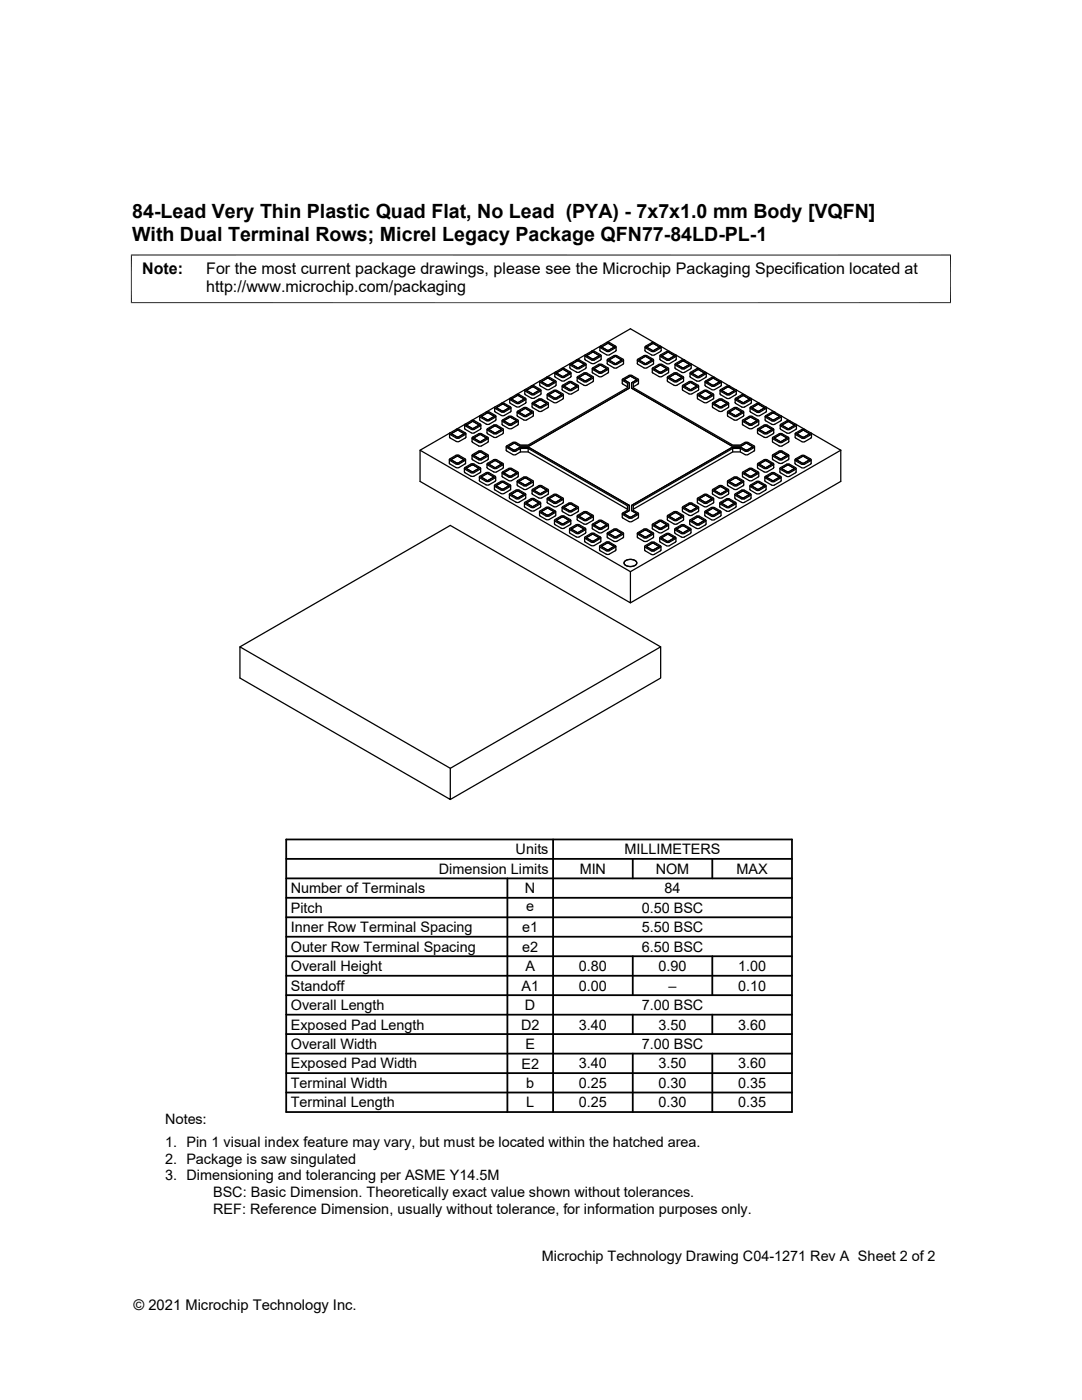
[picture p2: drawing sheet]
<svg xmlns="http://www.w3.org/2000/svg" width="216mm" height="279mm" viewBox="0 0 216 279" stroke-linecap="round" stroke-linejoin="round" font-family="sans-serif">
<g fill="none" stroke="#000" stroke-width=".25">
<path d="M101.7 79.6l.1 .9 1.2 .7M101.8 79.5l-.1 .1 .1 .2 1.2 .7M101.8 79.5l-1.8 1M102.1 79.6l1.2 .7M103 78.8l.5-.1 1.4 .9-1.4 .9h-.5M103.3 78.9l-1.2 .7M103.3 78.9l1.3 .7M104.6 79.6v.1M104.6 79.7l-1.3 .6M104.7 77.9v.7l.1 .2M104.8 78.8l1.2 .7M104.8 77.7l-.1 .2 .1 .2"/>
<path d="M104.9 79.6v.9l-1.4 .7h-.5M105.1 77.9l1.3 .7M105.1 77.9h.1M106 77l-4.2 2.5M106 77h.5l1.4 .8v.2l-1.5 .8h-.3l-1.3-.7M106 79.4h.6M106.4 77.2l-1.3 .7M106.4 77.2l1.2 .7-1.2 .7M107.7 76.2l.1 .8 1.4 .8h.3l1.4-.8 .1-.8M107.7 79.8l-1.1 .7M107.8 79.8h.1M107.8 76l-1.8 1"/>
<path d="M107.8 79.8l1.3 .7M107.9 77.9v.8l-1.3 .8M108.1 76.2l1.2 .7M109 75.3h.6M109.2 78.8v.7l.1 .1M109.3 75.4l-1.2 .8M109.3 75.5h.1M109.3 78.6l-.1 .2 .1 .2 1.2 .7M109.3 79.7l1.4 .7h.3l1.3-.7M109.4 75.4l1.2 .8M109.6 78.8l1.1 .7M109.6 75.3l1.4 .9-1.5 .9h-.4l-1.3-.8-.1-.1 .1-.2"/>
<path d="M110.5 79.6h.6M110.6 76.2l-1.3 .7M110.7 74.4l.1 .8 1.2 .8M110.7 78l-1.2 .7M110.7 78.1h.1M110.7 79.5h.1M110.8 74.3l-.1 .1 .1 .2 1.2 .7M110.8 78l1.3 .7M111.1 74.5l1.2 .7M111.1 74.4v.1M112 78.8l-1.2 .7M112 73.6l.5-.1 1.3 .8"/>
<path d="M112.2 77v.9l1.5 .8 .3-.1 1.4-.7v-.9M112.2 76.9l1.4-.8h.3l1.5 .9-1.3 .9-.4 .1-1.4-.8zM112.3 73.7l-1.2 .7M112.3 75.1h.1M112.3 78.6l.1 .2-.1 .2-1.2 .7M112.3 78.6l-1.3-.7h-.3l-1.4 .7M112.3 73.7h.1M112.4 73.7l1.2 .7M112.4 78.8v.7l-.1 .1M112.5 77l1.3-.7 1.3 .8-1.3 .7zM113.6 74.4v.1M113.6 74.5l-1.2 .7"/>
<path d="M113.7 72.7v.7l.1 .2M113.8 74.3l.1 .1-.1 .2-1.3 .7h-.5M113.8 73.6l1.4 .7h.3l1.3-.7M113.8 72.5l-6 3.5M113.8 72.5l-.1 .2 .1 .2 1.2 .7M113.9 74.4v.8l-1.4 .8h-.5M114.1 72.7l1.2-.7 1.3 .7-1.3 .7zM115 71.8l-1.2 .7M115 71.8h.5l1.4 .8-.1 .3-1.2 .7M115 73.6h.6M115.2 75.3v.8l1.5 .8h.3l1.3-.7 .1-.9M115.2 75.2l1.4-.8h.3l1.5 .9-1.3 .9h-.4l-1.4-.7z"/>
<path d="M115.5 75.4l1.2 .6M116.7 71l.1 .8 1.4 .8h.3l1.4-.8 .1-.8M116.7 74.6l-1.2 .7M116.8 74.6l1.2 .7M116.8 70.8l-1.8 1M116.9 72.7v.7l-.1 .2M117.1 71l1.2-.8 1.3 .8-1.3 .7zM118 70.1h.5l1.4 .7v.2l-1.3 .8-.4 .1-1.4-.8-.1-.1 .1-.2M118 70.1l-1.2 .7M118 75.4l-1.2 .6M118.2 73.6v.8l1.4 .8 .5-.1M118.3 73.8l1.3 .7 .5-.1"/>
<path d="M118.5 73.6l1.2 .7M118.6 73.6h.1M119.7 69.2l.1 .9 1.4 .8 .3-.1 1.4-.7v-.9M119.7 72.9l-1.2 .7M119.7 72.9h.1M119.7 74.3h.1M119.8 69.1l-1.8 1M119.8 72.9l1.3 .7M120.1 69.3l1.2 .7 1.3-.7M120.1 69.2h.1M120.1 72.7h-.6l-1.3 .7 .1 .3M120.1 72.7l1.2 .7v.3"/>
<path d="M121 68.4l-1.2 .7M121 68.4l4.8-2.8 4.8 2.8M121 73.6h.1M121 68.4l.5-.1 1.4 .8v.2l-1.3 .8-.4 .1-1.4-.8-.1-.2 .1-.1M121.1 73.6l-1.3 .7M121.2 71.9v.8l1.5 .8 .3-.1 1.4-.7v-.8M121.2 71.7l1.4-.7 .3-.1 1.5 1-1.3 .8-.4 .1-1.4-.8zM121.3 73.8l-1.2 .6M121.4 73.6l-.1 .8-1.2 .7M122.6 69.3h.1M122.6 69.2l-1.3-.7-1.2 .7M122.8 71.1l-1.3 .8 1.3 .7"/>
<path d="M122.9 71.1l1.2 .7-1.2 .8M124.2 75.8v.7l.1 .1M124.3 76.7l.9 .5M125.7 75.1l-1.2 .7 1.1 .6v1.1l-20.1 11.5h-1.8l-1.1-.5M125.8 75.1l1.2 .7M127 75.8h.1M127 75.8l-1 .6v1.1l20.1 11.5h1.8l1.1-.6 1.2 .8-1.2 .7-1.1-.6h-1.9l-20 11.6v1l1 .6M127.2 71.9v.8l1.4 .7h.5M127.3 75.6l.1 .2-.1 .2M127.3 76.7l-.9 .5M127.3 76l-.9 .5v.9l19.8 11.4h1.5l1-.5 .4-.1 1.5 1-1.5 .9h-.4l-1-.6M127.3 75.6l-1.4-.7h-.3l-1.3 .7-.1 .2 .1 .2 .9 .5v.9l-19.8 11.4h-1.6l-.9-.5-.4-.1-1.5 .9 .1 .2 1.4 .8h.3l1-.6v.7"/>
<path d="M127.4 75.8v.7l-.1 .1M127.5 71.9l1.3 .7M127.6 71.8v.1M128.7 69.3l.1 .8 1.4 .8 .4-.1 1.3-.7v-.8M128.8 71.1l-1.3 .7M128.8 71.1l1.2 .7-1.2 .8M129.1 71h-.5l-1.4 .9 1.4 .8h.5M129.1 71l1.3 .9-1.3 .8M130.2 73.6v.8l1.5 .8h.3l1.4-.8v-.8M130.4 71.9l-.1 .8-1.2 .7M130.5 73.6l1.2 .7M130.6 68.4h-.5l-1.3 .8-.1 .1 1.3 .8 .4 .1 1.4-.8 .1-.1-.1-.2"/>
<path d="M130.6 68.4l1.2 .7M131.6 69.3h.1M131.6 69.2l-1.3-.7-1.2 .8 1.2 .7 1.3-.7M131.7 71v.8l1.5 .8h.3l1.4-.8v-.8M131.7 72.9l-1.2 .7M131.7 72.9h.1M131.7 74.3h.1M131.8 69.1l1.8 1M131.8 72.9l1.2 .7M133 73.6l-1.2 .7M133.2 75.3v.8l1.5 .8h.3l1.3-.8 .1-.8M133.2 75.2l1.4-.8h.3l1.5 .9-1.3 .9h-.4l-1.4-.7z"/>
<path d="M133.3 73.7l.1-.3-1.4-.7h-.3l-1.5 .7 .1 .3M133.3 73.8l-1.4 .7h-.3l-1.3-.7M133.3 70.3l-1.3 .7 1.4 .7M133.4 70.3l1.2 .7-1.2 .7M133.6 70.1h-.5l-1.4 .8v.2l1.3 .8h.4l1.4-.7 .1-.2-.1-.2M133.6 70.1l1.2 .7M134.7 72.7v.9l1.4 .7h.4l1.3-.7M134.8 70.8l6 3.5M135.1 72.7h.1M135.1 72.8l1.1 .6M136 75.3l-1.2-.7-1.3 .7M136 75.4l-1.2 .7-1.3-.7"/>
<path d="M136.2 77v.9l1.5 .8 .3-.1 1.3-.7 .1-.9M136.2 76.9l1.4-.8h.3l1.5 .9-1.3 .9-.4 .1-1.4-.8zM136.2 72l-1.1 .7M136.3 72l1.3 .7M136.5 77l1.3-.7 1.2 .8-1.2 .7zM136.6 71.9l-.5-.1-1.4 .8v.2l1.5 .9 .3-.1 1.3-.7M137.6 72.8l-1.3 .6M137.5 72.7h.1M137.7 74.5l.1 .8 1.3 .8 .5-.1M137.8 72.6l.1 .1-.1 .2M137.9 72.7v.8l-.1 .1M138 74.5l1.3 .7"/>
<path d="M138.1 74.4v.1M139.1 78.8v.7l.2 .1M139.3 78.6l-.2 .2 .2 .2 1.2 .7M139.3 79.7l1.4 .7h.3l1.3-.7M139.3 73.7l-1.3 .7M139.4 73.7l1.2 .7M139.5 78.8l1.2 .7M139.6 73.6h-.5l-1.4 .9 1.4 .9 .5-.1M140.5 79.6h.6M140.5 74.4v.1M140.6 74.5l-1.2 .7M140.7 76.2v.8l1.5 .8h.3l1.4-.8v-.8"/>
<path d="M140.7 78l-1.2 .7M140.7 78.1h.1M140.7 79.5h.1M140.8 74.3l.1 .2-.1 .1-1.2 .7M140.8 74.3l4.8 2.8M140.8 78l1.2 .7M140.9 74.5v.8l-1.3 .7M142 78.8l-1.2 .7M142.2 75.5l-1.2 .7 1.2 .7M142.3 75.5l1.3 .7-1.3 .7M142.3 78.6l-1.3-.7h-.3l-1.4 .7M142.3 78.6l.1 .2-.1 .2-1.2 .7"/>
<path d="M142.4 78.8v.7l-.1 .1M142.6 75.3h-.5l-1.4 .8v.2l1.3 .8h.4l1.4-.7 .1-.2-.1-.2M143.7 77.9v.8l1.5 .8h.3l1.4-.8v-.8M143.7 79.8l-1.2 .7M143.7 79.8h.1M143.8 78.1l1.4 .7h.3l1.3-.7M143.8 79.8l1.2 .7M144 78l1.2 .7M144.1 77.9h.1M145.2 77.2l-1.2 .7M145.3 77.2h.1M145.3 78.6h.1"/>
<path d="M145.4 77.2l1.1 .7M145.6 77.1h-.6l-1.3 .7 .1 .3M145.6 77.1l1.2 .6M146.6 78l-1.2 .7M146.7 79.7v.8l1.5 .8h.3l1.4-.8v-.8M146.8 77.7l.1 .2-.1 .2M146.8 77.7l7.8 4.6M147 79.7l1.3 .7 1.2-.7M148 78.8l-1.3 .9 1.4 .9h.4l1.3-.8 .1-.1-.1-.2M148 78.8h.6M148.3 78.9l-1.2 .8M148.3 79h.1"/>
<path d="M148.4 78.9l1.1 .8M83.8 89.9l42 24.2M89.7 91.7v.9l1.5 .8 .3-.1 1.3-.7 .1-.9M89.7 86.6l.1 .8 1.4 .8 .3-.1 1.4-.7 .1-.8M89.7 91.6l1.4-.8h.3l1.5 .9-1.3 .9-.4 .1-1.4-.8zM89.8 86.4l-6 3.5v6.2l42 24.2v-6.2l42-24.2M90 91.7l1.3-.7 1.2 .7M90 91.7h.1M90.1 86.5h.1M90.1 86.6l1.2 .7 1.3-.7M90.1 86.5l1.3-.7 1.2 .7M91 85.7l.5-.1 1.4 .8v.2l-1.3 .8-.4 .1-1.4-.8-.1-.1 .1-.2"/>
<path d="M91 85.7l-1.2 .7M92.5 91.8l-1.2 .7-1.3-.7M92.5 91.8h.1M92.6 86.6h.1M92.7 93.5v.8l1.5 .8h.3l1.3-.8 .1-.8M92.7 84.8l.1 .8 1.4 .8h.4l1.2-.7 .1-.9M92.7 93.3l1.4-.7 .3-.1 1.5 1-1.3 .8-.4 .1-1.4-.8zM92.8 84.6l-1.8 1.1M93 93.4l1.3-.7 1.2 .8-1.2 .7zM93.1 84.8l1.3-.7 1.2 .8-1.3 .7zM94 83.9l-1.2 .7M94 83.9h.6l1.3 .8v.2l-1.3 .8h-.4l-1.4-.7-.1-.2 .1-.2"/>
<path d="M94.2 90.9v.7l.1 .2M94.2 87.4v.8l.1 .1M94.3 87.2l1.3-.7h.3l1.5 .9-1.5 .9h-.3l-1.3-.7M94.3 90.7l1.3-.7h.3l1.5 .9-1.5 .9h-.3l-1.3-.7M94.3 87.2l-.1 .2 .1 .2M94.3 90.7l-.1 .2 .1 .2M94.6 90.9h.1M94.6 87.5l1.2 .6M94.6 87.4h.1M95.7 95.2v.8l1.4 .8h.4l1.3-.7 .1-.2M95.7 95.1l1.4-.8h.3l1.5 .9-1.3 .9h-.4l-1.4-.7zM95.7 83.1l.1 .8 1.4 .8 .4-.1 1.3-.7 .1-.8"/>
<path d="M95.8 86.7l-1.2 .7M95.8 90.2l-1.2 .7 1.2 .7M95.8 82.9l-1.8 1M95.9 86.7l1.2 .7-1.2 .8M95.9 90.2l1.1 .7M96 95.2l1.3-.7 1.2 .7-1.3 .7zM96.1 83.1l1.3-.7 1.2 .7-1.3 .7zM97 82.2l-1.2 .7M97 82.2h.6l1.3 .8v.1l-1.3 .8-.4 .1-1.4-.7-.1-.2 .1-.2M97 90.9l-1.1 .7M97 90.9h.1M97.2 92.6v.8l1.5 .8h.3l1.3-.7 .1-.2v-.7"/>
<path d="M97.2 85.7v.8l1.5 .8h.3l1.3-.7 .1-.2v-.7M97.2 85.6l1.4-.8h.3l1.5 .9-1.3 .9h-.4l-1.4-.7zM97.2 92.5l1.4-.8h.3l1.5 .9-1.3 .9h-.4l-1.4-.7zM97.4 90.9v.8l-1.3 .8h-.5l-1.3-.7M97.4 87.4v.8l-1.4 .8h-.4l-1.3-.7M97.6 85.7h.1M97.6 85.7l1.1 .7M98.7 96.9v.8l1.5 .9 .3-.1 1.3-.8 .1-.8M98.7 81.4l.1 .8 1.4 .8h.3l1.4-.8 .1-.8M98.7 91.9l-1.2 .7 1.2 .7M98.7 85l-1.1 .7M98.8 91.9l1.3 .7-1.3 .7"/>
<path d="M98.8 85l1.3 .7M98.8 97.1l1.4 .8 .3-.1 1.3-.7M98.8 81.2l-.1 .2 .1 .1 1.4 .8h.3l1.3-.8 .2-.1-.2-.2M98.9 95.2v.7M99 96.9h.1M99 96.9l1.3-.7 1.2 .7M99 97l1.2 .7M99.1 81.3h.1M99.1 81.4l1.3 .7M100 80.5h.5l1.3 .7M100 80.5l-3 1.7M100.1 85.7l-1.3 .7"/>
<path d="M100.1 85.7h.1M100.2 94.4v.8l1.5 .8 .3-.1 1.4-.7v-.8M100.2 84v.8l1.3 .7M100.2 97.6h.1M100.2 83.8l1.4-.7 .3-.1 1.5 1-1.3 .8-.4 .1-1.4-.8zM100.2 94.2l1.4-.7 .3-.1 1.5 1-1.3 .8-.4 .1-1.4-.8zM100.3 80.6l-1.2 .7M100.3 80.6h.1M100.4 80.6l1.2 .7M100.5 94.3l1.4-.7 1.2 .7-1.2 .8-1.4-.7M100.6 83.9v.1M100.6 94.3v.1"/>
<path d="M101 89.2l.1 .8 1.3 .8h.4l1-.6h1.6l19.8 11.4M101.5 85.5h.6M101.5 97l-1.2 .7M101.5 96.9h.1M101.6 81.4l-1.2 .7M101.6 81.4h.1M101.6 98.7l.1 .8 1.5 .8h.3l1.3-.8 .1-.8M101.8 97.1v-.3l-1.2-.7-.4-.1-1.5 .8 .1 .3M102 98.7l1.3 .7 1.2-.7M102.6 88.4l-1.2 .8 1.2 .7M102.6 89.9l1.1-.6h1.8l20.1 11.6v1l-1.1 .7 1.2 .7M103 97.8h.6"/>
<path d="M103 97.8l-1.4 .9 1.6 .9 .4-.1 1.3-.8-1.3-.9M103 83.9l-1.2 .8-1.3-.7M103.1 83.9l-1.3-.7-1.3 .7M103.2 96.1l.1 .8 1.4 .8h.3l1.4-.8v-.8M103.2 82.2l.1 .9 1.4 .8 .3-.1 1.4-.7v-.9M103.2 98h.1M103.2 97.9l-1.2 .8M103.3 82.1l1.3-.8h.3l1.5 .9-1.3 .9-.4 .1-1.4-.8zM103.3 95.9l1.3-.7h.3l1.5 .9-1.3 .8-.4 .1-1.4-.8zM103.3 97.9l1.2 .8M103.4 84v.8l-1.3 .7M103.6 96.1h.1"/>
<path d="M103.5 82.2l1.3-.7 1.3 .8-1.3 .7zM103.5 96.1l1.3 .7 1.2-.7M103.8 89.5h1.6v.7M105.4 89.5l19.8 11.4v.9l-1 .7 1.3 .9M106 96.1l-1.2-.7-1.3 .7M106 96.1h.1M106.2 97.8v.8l1.5 .8h.3l1.4-.8v-.8M106.2 80.5v.8l1.5 .8h.3l1.4-.8v-.8M106.2 99.7l-1.2 .7 1.2 .7M106.2 99.7l1.3 .7M106.2 80.4l1.4-.8h.3l1.5 .9-1.3 .9h-.4l-1.4-.7zM106.2 97.7l1.4-.8h.3l1.5 .9-1.3 .9h-.4l-1.4-.7z"/>
<path d="M106.6 97.9l1.2 .7 1.3-.7M106.6 80.5l1.1 .7M107.8 81.2h.1M109.1 97.8l-1.3-.7-1.2 .7M109.1 80.5l-1.3 .7M109.2 99.5v.9l1.5 .8 .3-.1 1.4-.7v-.9M109.2 99.4l1.4-.8h.3l1.5 .9-1.3 .9-.4 .1-1.4-.8zM109.5 99.5l1.3-.7 1.3 .8-1.3 .7zM139.1 99.5l.1 .9 1.5 .8 .3-.1 1.3-.7 .1-.9M139.2 99.4l1.4-.8h.3l1.5 .9-1.3 .9-.4 .1-1.4-.8zM139.5 99.5l1.3-.7 1.2 .8-1.2 .7zM142.2 80.5v.8l1.5 .8h.3l1.3-.8 .1-.8"/>
<path d="M142.2 97.8v.8l1.5 .8h.4l1.2-.8 .1-.8M142.2 80.4l1.4-.8h.3l1.5 .9-1.3 .9h-.4l-1.4-.7zM142.2 97.7l1.4-.8h.3l1.5 .9-1.3 .9h-.4l-1.4-.7zM142.5 80.5l1.2 .7M142.5 97.9l1.2 .6M143.7 97.1l-1.2 .7M143.7 81.2h.1M143.7 97.1l1.3 .7M145 97.9l-1.3 .6M145 80.5l-1.2 .7M145.2 82.2v.9l1.5 .8 .3-.1 1.3-.7 .1-.9M145.2 96.1v.8l1.5 .8h.3l1.3-.8 .1-.8"/>
<path d="M145.2 82.1l1.4-.8h.3l1.5 .9-1.3 .9-.4 .1-1.4-.8zM145.2 95.9l1.4-.7h.3l1.5 .9-1.3 .8-.4 .1-1.4-.8zM145.3 99.7l-1.3 .7M145.3 99.7l1.2 .7M145.5 96.1h.1M145.5 82.2l1.2-.7 1.3 .7-1.2 .8-1.3-.7M145.5 96.1l1.2 .7 1.3-.7M145.5 82.2v.1M146.2 89.5h1.5v.7M146.2 90.2v-.7l-19.8 11.4v.9l.9 .6M146.6 98.7l.1 .8 1.4 .8h.4l1.3-.8 .1-.8M146.7 98.6l1.3-.8h.4l1.5 .9-1.4 .8-.4 .1-1.4-.7z"/>
<path d="M147 98.7l1.3-.7 1.2 .7-1.3 .7zM148 96.1l-1.3-.7-1.2 .7M148 96.1h.1M148.1 84l.1 .8 1.3 .7M148.1 94.4l.1 .8 1.4 .7h.4l1.3-.7M148.5 83.9l1.2 .8M149.5 85.5h.6M149.6 97l.1 .8 1.4 .8 .5-.1 1.2-.7 .1-.8M149.7 81.4v.8l1.3 .8M149.7 96.8l1.3-.7 .3-.1 1.6 1-1.4 .8-.4 .1-1.3-.8zM149.7 93.6l-1.2 .8 1.2 .7M149.7 83.2l-1.2 .7"/>
<path d="M149.7 83.2l1.3 .7M149.7 93.6l1.3 .7-1.3 .8M150 96.9l1.3-.7 1.2 .8-1.3 .7zM150 81.4l1.3-.8 1.3 .8-1.3 .7zM150.6 89.2l-.1 .8-1.3 .8h-.5l-1-.6h-1.5l-19.8 11.4M151 83.9l-1.3 .8M151 82.9h.6M151.2 92.6v.8l1.3 .8h.6M151.2 85.7v.7l.1 .2 1.2 .7 .6-.1M151.3 83.8l.1 .2-.1 .1M151.3 94.2l.1 .2-.1 .1M151.3 83.8l-1.3-.7-.3-.1-1.6 1 1.6 .9h.3l1.3-.8"/>
<path d="M151.3 94.2l-1.3-.7-.3-.1-1.6 1 1.6 .9h.3l1.3-.8M151.3 84.8l-1.2 .7M151.4 84v.7l-.1 .1M151.4 94.4v.7l-.1 .1M151.5 85.7l1.3 .7M151.5 92.6l1.3 .7M151.5 85.7h.1M151.5 92.6h.1M151.6 80.5h-.5l-1.4 .8v.1l1.3 .9h.4l1.4-.7 .1-.2-.1-.2M152.6 95.2l.1 .9 1.4 .8 .4-.1 1.3-.7 .1-.9M152.7 95.1l1.3-.8h.3l1.6 .9-1.4 .9-.4 .1-1.4-.8zM152.7 83.1v.8l1.5 .8h.3l1.4-.8v-.8"/>
<path d="M152.8 85l-1.3 .7M152.8 91.9l-1.3 .7M152.8 85l1.2 .7M152.8 91.9l1.2 .7M152.9 81.4v.8l-1.3 .8M153 95.2h.1M153 95.2l1.3-.7 1.2 .7M153 95.3l1.2 .7 1.3-.7M153 83.1l1.3-.7 1.3 .7M153.1 84.8h-.6l-1.3 .9 1.3 .9h.6M153.1 91.8l-.6-.1-1.3 .9 1.3 .9h.6M153.1 84.8l1.3 .9-1.3 .9"/>
<path d="M153.1 91.8l1.3 .8-1.3 .9M154 92.6h.1M154 85.7l-1.2 .7M154 92.6l-1.2 .7M154 85.7h.1M154.1 87.4l.1 .8 1.5 .8h.3l1.3-.8 .1-.8M154.1 90.9l.1 .8 1.5 .8h.4l1.2-.8 .1-.8M154.2 87.3l1.4-.8h.3l1.5 .9-1.3 .9h-.4l-1.4-.7zM154.2 90.8l1.4-.8h.3l1.5 .9-1.3 .9h-.4l-1.4-.7zM154.4 92.6l-.1 .8-1.2 .8M154.4 85.7l-.1 .8-1.2 .7M154.5 90.9h.1"/>
<path d="M154.5 90.9l1.3 .7M154.6 82.3h-.6l-1.3 .7v.2l1.3 .8 .4 .1 1.4-.8 .1-.2-.1-.1M154.6 82.3l1.2 .7M155.5 95.2h.1M155.5 83.1l-1.2 .8-1.2-.8M155.6 93.5l.1 .8 1.4 .8h.4l1.3-.8 .1-.8M155.7 93.4l1.3-.8h.4l1.5 .9-1.4 .9h-.4l-1.4-.7zM155.7 84.9v.8l1.5 .8 .3-.1 1.4-.7v-.8M155.8 83l1.8 1M155.8 84.7l-.1 .2 .1 .1 1.4 .8 .3-.1 1.3-.7 .1-.1-.1-.2M155.8 86.7l-1.3 .7 1.3 .7M155.8 90.2l-1.3 .7"/>
<path d="M155.8 86.7l1.2 .7-1.2 .8M155.8 90.2l1.2 .7M156 93.5l1.3-.7 1.2 .7-1.3 .7zM156 84.9l1.2 .7M156.1 84.8h.1M157 90.9l-1.2 .7M157 90.9h.1M157.2 85.6h.1M157.2 84.1l-1.2 .7M157.2 84.1h.1M157.4 84.1l1.1 .7M157.6 84l-.5-.1-1.3 .8"/>
<path d="M157.6 84l10.2 5.9M158.5 84.9l-1.1 .7M158.5 84.9h.1M158.6 91.8l.1 .8 1.4 .8h.3l1.4-.8 .1-.8M158.7 86.6v.8l1.5 .8h.3l1.3-.8 .1-.8M158.7 91.6l1.3-.7 .3-.1 1.6 1-1.4 .8-.4 .1-1.4-.8-.1-.1zM159 91.7l1.3-.7 1.2 .8-1.3 .7zM159 86.6l1.3-.7 1.2 .7-1.2 .7zM160.6 85.7h-.6l-1.3 .7v.2l1.3 .8 .4 .1 1.4-.7 .1-.2-.1-.2M167.8 89.9v6.2l-42 24.2M104.6 100.4l.1 .8 1.3 .8M106 101.9h.6"/>
<path d="M107.5 100.4h.1M107.5 100.4l-1.3 .7M107.7 102.1v.7l.1 .2M107.8 100.2l.1 .2-.1 .2M107.8 101.3l-1.2 .7M107.8 103l1.3 .7h.5M107.8 100.2l-1.3-.7h-.3l-1.6 .9 1.6 .9h.3l1.3-.7M107.9 100.4v.7l-.1 .2M108 102.2l1.2 .6M108 102.1v.1M109 103h.6M109.2 102.8h.1"/>
<path d="M109.3 101.4l-1.3 .7M109.3 101.4l1.2 .7M109.6 101.3l-.5-.1-1.4 .9 .1 .2 1.2 .7M109.6 101.3l1.3 .8-1.3 .9M110.5 102.1v.1M110.5 102.2l-1.2 .6M110.6 103.9l.1 .8 1.5 .8h.3l1.3-.8 .1-.8M110.8 103l-1.2 .7M110.9 102.1v.7l-.1 .2M111 103.8l1.2 .8M112.2 101.3v.8l1.5 .8h.3l1.4-.8v-.8M112.2 103.1h.1"/>
<path d="M112.2 101.2l1.4-.8h.3l1.5 .9-1.3 .8-.4 .1-1.4-.7zM112.2 104.6h.1M112.2 103.1l-1.2 .7M112.3 103.1l1.2 .7M112.5 101.3l1.2 .7M113.5 103.8l-1.2 .8M113.6 105.6l.1 .8 1.5 .8h.3l1.3-.8 .1-.8M113.7 100.5l-1.2 .7M113.7 100.6h.1M113.7 102h.1M113.8 103.7l-1.3-.7-.3-.1-1.4 .8M113.8 103.7l.1 .2-.1 .1-1.4 .8h-.3l-1.3-.8-.2-.1 .2-.2"/>
<path d="M113.9 100.5l1.1 .7M115 104.7l-1.4 .9 1.6 .9 .4-.1 1.3-.8-1.3-.9M115 104.7h.6M115 101.3l-1.1 .7M115.2 103v.8l1.5 .8h.3l1.3-.7 .1-.9M115.5 103l1.2 .7M116.5 105.6h.1M116.5 102.1l-1.3 .8 .1 .3M116.5 102.2h.6M116.5 105.6l-1.2-.7-1.3 .7 1.3 .7 1.2-.7M116.6 107.3l.1 .8 1.3 .8M116.7 107.2l1.3-.8h.4l1.5 .9-1.3 .9h-.4l-1.4-.7z"/>
<path d="M116.7 102.3l-1.2 .7M116.8 103.7h.1M116.8 102.3h.1M116.8 102.3l1.2 .7M117.1 102.1l1.2 .8v.3M118 108.9h.6M118 103l-1.2 .7M118.2 104.7v.9l1.4 .7h.5M118.3 106.6l-1.3 .7 1.3 .7M118.3 103.2l-1.4 .7h-.3l-1.3-.7M118.3 106.6l1.2 .7-1.2 .7M118.6 104.7v.1"/>
<path d="M119.6 109.1l.1 .8 1.5 .8 .3-.1 1.3-.7 .1-.8M119.7 108.9l1.4-.8h.3l1.5 1-1.3 .8-.4 .1-1.4-.8zM119.9 107.3l-.1 .8-1.2 .8M120 109h.1M120.1 103.9l-.5-.1-1.4 .9 1.4 .9h.5M120.1 103.9l1.3 .8-1.3 .9M121 104.7v.1M121.1 104.7l-1.3-.7-1.3 .7M121.1 104.8l-1.3 .7-1.3-.7M121.2 106.5v.8l1.3 .7M121.2 106.3l1.4-.7 .3-.1 1.5 1-1.3 .8-.4 .1-1.4-.8zM121.4 104.7l-.1 .9-1.2 .7"/>
<path d="M121.5 106.4l1.3 .8M122.5 108h.6M122.5 109.1l-1.2 .7-1.3-.7M122.5 109l-1.3-.7-1.2 .7M122.5 109.1h.1M122.8 105.7l-1.3 .7M122.9 105.7l1.1 .7M124 106.4l-1.1 .8M124.2 102.5v.8l.1 .1M124.3 103.4l1.4 .7h.3l1.3-.7M124.4 106.5v.8l-1.3 .7M124.7 112a1.75 1.75 0 0 1 2.3 .2 1.1 1.1 0 0 1-1.5 .9 .76 .76 0 0 1-.9-1z"/>
<path d="M125.5 103.4h.6M125.8 103.2h.1M127 102.5v.1M127 102.6l-1.2 .7M127.2 106.5v.8l1.3 .7M127.3 102.4l.1 .1-.1 .2M127.3 102.7l-1.2 .7M127.4 102.5v.8l-.1 .1M127.5 106.5l1.3 .7M127.6 106.4v.1M128.5 108h.6M128.6 109.1l.1 .8 1.5 .8h.3l1.3-.8 .1-.8"/>
<path d="M128.8 105.7l-1.3 .7M128.8 105.7l1.2 .7M129 109.1l1.3-.7 1.2 .7-1.3 .7zM129.1 105.6h-.5l-1.4 .9 1.4 .9 .5-.1M129.1 105.6l1.3 .9-1.3 .8M130 108.2h.6M130 106.4l-1.2 .8M130.2 104.7v.9l1.5 .8 .3-.1 1.3-.7 .1-.9M130.2 104.6l1.4-.8h.3l1.5 .9-1.3 .9-.4 .1-1.4-.8zM130.4 106.5l-.1 .8-1.2 .7M130.5 104.7l1.3-.7 1.3 .8-1.3 .7zM130.6 108.2l1.3 .9-1.5 .9-.4-.1-1.4-.8 1.4-.9"/>
<path d="M131.6 107.4l.1 .8 1.2 .7M131.8 107.2l-.2 .2 .2 .1 1.1 .7M132 107.3l1.2 .8M132.9 106.5l-1.1 .7M133 106.5l.5-.1 1.2 .8M133.2 103v.8l1.5 .8h.3l1.3-.8 .1-.8M133.2 106.6l-1.2 .7M133.2 106.6h.1M133.2 108.1h.1M133.3 106.6l1.2 .7M133.5 103l1.2 .7M134.5 102.1l-1.3 .8 .1 .3"/>
<path d="M134.5 107.3v.1M134.5 102.2h.6M134.5 107.4l-1.2 .7M134.6 105.6v.7l.2 .2M134.7 102.3l-1.2 .7M134.7 103.7h.1M134.7 105.5l1.3-.8h.4l1.4 .8v.3l-1.3 .7M134.7 107.2l.2 .2-.2 .1-1.1 .7h-.6M134.7 105.8l1.3 .7M134.7 102.3h.1M134.8 105.5l-.2 .1 .2 .2M134.8 102.3l1.2 .7"/>
<path d="M134.9 107.4l-.1 .8-1.3 .7h-.5M135 105.6l1.2 .7M135 105.6h.1M135.1 102.1l1.2 .8v.3M136 106.5h.5M136 103l-1.2 .7M136.2 101.3v.8l1.5 .8h.3l1.3-.8 .1-.8M136.2 106.3h.1M136.3 101.1l1.3-.7h.3l1.5 .9-1.3 .8-.4 .1-1.4-.7-.1-.2zM136.3 103.2l-1.4 .7h-.3l-1.3-.7M136.3 104.9l-1.3 .7M136.3 104.9l1.2 .7"/>
<path d="M136.5 101.3l1.2 .7M137.5 105.6l-1.2 .7M137.6 103.9l.1 .8 1.3 .8h.5l1.3-.7M137.7 100.5l-1.2 .7M137.7 100.6h.1M137.7 102h.1M137.8 106.5l-1.4 .7h-.4l-1.3-.7M137.8 100.5l1.2 .7M137.9 105.6v.7l-.1 .2M139 101.3l-1.2 .7M139.2 103.2l-1.2 .7 1.2 .7M139.2 103.2l1.3 .7"/>
<path d="M140.5 103.9h.1M140.5 103.9l-1.3 .7M140.6 102.2l.1 .8 1.3 .8 .5-.1M140.7 103.7l.2 .2-.2 .2M140.8 103.7l-1.3-.7h-.4l-1.5 .9 1.5 .9h.4l1.3-.7M140.9 103.9v.7l-.2 .2M141 102.2l1.3 .7M141 102.1v.1M141.9 101.3l-1.2 .7v.2l1.3 .9 .5-.1M141.9 101.3h.6M142.2 101.4l-1.2 .7M142.2 101.5h.1"/>
<path d="M142.3 101.4l1.2 .7M142.6 101.3l1.3 .9-1.3 .8M143.5 102.1v.1M143.5 102.2l-1.2 .7M143.6 100.4l.1 .8 1.4 .8h.4l1.3-.8 .1-.8M143.9 102.2l-.1 .8-1.2 .7M144 100.4h.1M144 100.5l1.2 .7M145.2 101.1h.1M146.5 100.5l-1.2 .7M146.5 100.4h.1M146.7 100.6l.1-.3-1.3-.8h-.4l-1.4 .8v.3"/>
<path d="M146.7 100.6l-1.3 .7h-.4l-1.3-.7M47.9 129.1l42-24.2 41.9 24.2v6.2l-41.9 24.3M131.8 129.1l-41.9 24.2v6.3l-42-24.3v-6.2l42 24.2"/>
</g>
<path d="M26.1 50.9h163.7M26.2 50.8v9.7M189.7 50.8v9.7M26.1 60.4h163.7" fill="none" stroke="#000" stroke-width=".2"/>
<g fill="none" stroke="#000" stroke-width=".36">
<path d="M57.1 179.2h100.9M57.1 175.3h100.9M57.1 171.4h100.9M57.1 167.5h100.9v54.4h-100.9zM101.2 175.3v46.6M110.4 167.5v54.4M126.3 171.4v3.9M142.1 171.4v3.9M57.1 194.7h100.9M57.1 183.1h100.9M57.1 198.6h100.9M57.1 186.9h100.9"/>
<path d="M57.1 190.8h100.9M126.3 190.8v7.8M142.1 190.8v7.8M57.1 218h100.9M57.1 202.5h100.9M57.1 210.3h100.9M57.1 206.4h100.9M57.1 214.2h100.9M126.3 210.3v11.6M126.3 202.5v3.9M142.1 210.3v11.6M142.1 202.5v3.9"/>
</g>
<g font-size="3.9">
<text x="26.4" y="43.5">84-Lead Very Thin Plastic Quad Flat, No Lead (PYA) - 7x7x1.0 mm Body [VQFN]</text>
<text x="26.4" y="48.1">With Dual Terminal Rows; Micrel Legacy Package QFN77-84LD-PL-1</text>
</g>
<g font-size="3.2">
<text x="28.4" y="54.7">Note:</text>
<text x="41.1" y="58.3">http://www.microchip.com/packaging</text>
<text x="41.1" y="54.7">For the most current package drawings, please see the Microchip Packaging Specification located at</text>
</g>
<g font-size="2.9">
<text x="102.9" y="170.5">Units</text>
<text x="124.6" y="170.5">MILLIMETERS</text>
<text x="58" y="178.3">Number of Terminals</text>
<text x="87.6" y="174.4">Dimension Limits</text>
<text x="104.8" y="178.3">N</text>
<text x="115.7" y="174.4">MIN</text>
<text x="130.8" y="174.4">NOM</text>
<text x="132.6" y="178.3">84</text>
<text x="147" y="174.4">MAX</text>
<text x="58" y="182.2">Pitch</text>
<text x="105" y="181.9">e</text>
<text x="128" y="182.2">0.50 BSC</text>
<text x="58" y="186">Inner Row Terminal Spacing</text>
<text x="58" y="189.9">Outer Row Terminal Spacing</text>
<text x="104.2" y="189.9">e2</text>
<text x="104.2" y="186">e1</text>
<text x="128" y="189.9">6.50 BSC</text>
<text x="128" y="186">5.50 BSC</text>
<text x="58" y="193.8">Overall Height</text>
<text x="58" y="197.7">Standoff</text>
<text x="104.1" y="197.7">A1</text>
<text x="104.8" y="193.8">A</text>
<text x="115.5" y="193.8">0.80</text>
<text x="115.5" y="197.7">0.00</text>
<text x="131.4" y="193.8">0.90</text>
<text x="133.4" y="197.7">–</text>
<text x="147.3" y="193.8">1.00</text>
<text x="147.3" y="197.7">0.10</text>
<text x="58" y="201.6">Overall Length</text>
<text x="104.8" y="201.6">D</text>
<text x="128" y="201.6">7.00 BSC</text>
<text x="58" y="209.4">Overall Width</text>
<text x="58" y="205.5">Exposed Pad Length</text>
<text x="104" y="205.5">D2</text>
<text x="104.8" y="209.4">E</text>
<text x="115.5" y="205.5">3.40</text>
<text x="128" y="209.4">7.00 BSC</text>
<text x="131.4" y="205.5">3.50</text>
<text x="147.3" y="205.5">3.60</text>
<text x="58" y="213.2">Exposed Pad Width</text>
<text x="104" y="213.3">E2</text>
<text x="115.5" y="213.2">3.40</text>
<text x="131.4" y="213.2">3.50</text>
<text x="147.3" y="213.2">3.60</text>
<text x="58" y="217.1">Terminal Width</text>
<text x="58" y="221">Terminal Length</text>
<text x="105" y="217.1">b</text>
<text x="105" y="221">L</text>
<text x="115.5" y="221">0.25</text>
<text x="115.5" y="217.1">0.25</text>
<text x="131.4" y="217.1">0.30</text>
<text x="131.4" y="221">0.30</text>
<text x="147.3" y="221">0.35</text>
<text x="147.3" y="217.1">0.35</text>
<text x="32.9" y="224.4">Notes:</text>
<text x="32.9" y="229">1. Pin 1 visual index feature may vary, but must be located within the hatched area.</text>
<text x="32.9" y="232.3">2. Package is saw singulated</text>
<text x="32.9" y="235.6">3. Dimensioning and tolerancing per ASME Y14.5M</text>
<text x="42.5" y="238.9">BSC: Basic Dimension. Theoretically exact value shown without tolerances.</text>
<text x="42.5" y="242.2">REF: Reference Dimension, usually without tolerance, for information purposes only.</text>
<text x="108.1" y="251.7">Microchip Technology Drawing C04-1271 Rev A Sheet 2 of 2</text>
<text x="26.6" y="261.3">© 2021 Microchip Technology Inc.</text>
</g>
</svg>
